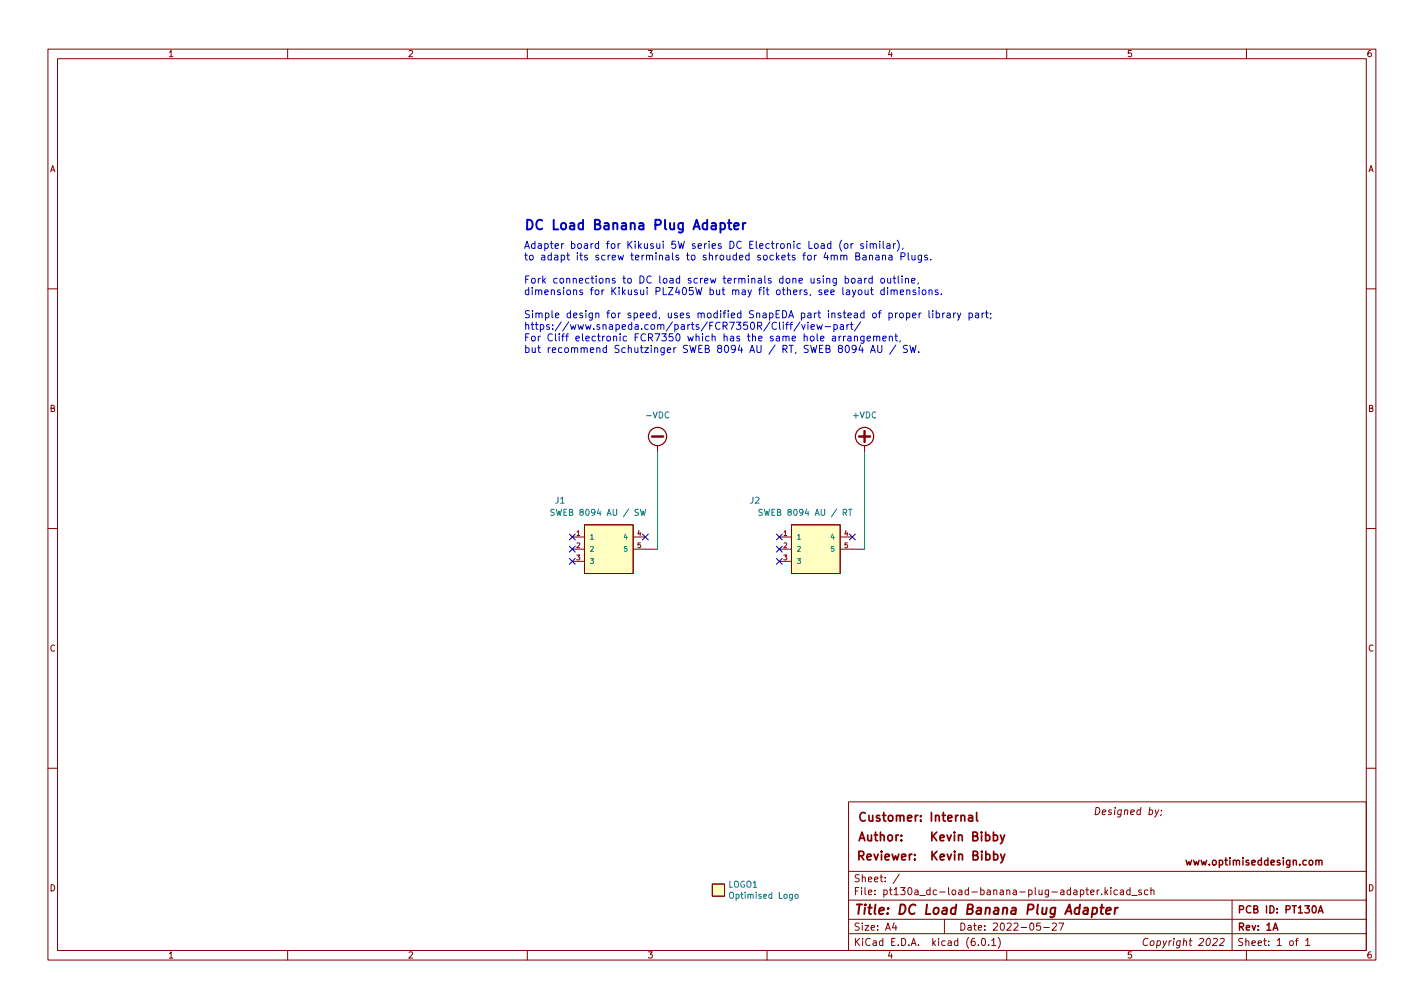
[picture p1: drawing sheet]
<svg xmlns="http://www.w3.org/2000/svg" width="297mm" height="210mm" viewBox="0 0 297 210" stroke-linecap="round" stroke-linejoin="round" font-family="sans-serif">
<g fill="none" stroke="#840000" stroke-width=".21">
<path d="M10 10.2h277v190.1h-277zM12 12.2h273v186.1h-273zM60 10.2v2M110 10.2v2M160 10.2v2M210 10.2v2M260 10.2v2M10 60.2h2M285 60.2h2M137.2 93v1.2M180.3 93v1.2M10 110.2h2"/>
<path d="M119.4 112h2.5M119.4 114.5h2.5M119.4 117.1h2.5M121.9 109.5h10.2v10.1h-10.2zM132.1 112h2.5M132.1 114.5h2.5M162.6 112h2.5M162.6 114.5h2.5M162.6 117.1h2.5M165.1 109.5h10.2v10.1h-10.2zM175.3 112h2.5M175.3 114.5h2.5"/>
<path d="M285 110.2h2M10 160.2h2M177 167.3h108v31h-108zM241 168.9l.2 1M241.7 168.9l-.7 1.4-.2 .1M242.2 169.9l-.1 .2M242.3 169v.1M285 160.2h2M60 198.3v2M110 198.3v2M148.6 184.4h2.5v2.5h-2.5zM160 198.3v2"/>
<path d="M177 191.8h108M177 194.8h108M177 187.8h108M177 181.8h108M186.5 192.5l-.4 1h1M186.9 193v1M187.6 182.4l-1.3 1.9M197 191.8v3M204.1 197.1v.1M204.9 195.8l.2-.1a.8 .8 0 0 1 .5 .8 .8 .8 0 0 1-.5 .7 1 1 0 0 1-.2-1.4zM206.2 197.1v.1M206.9 196.2l.4-.5v1.5"/>
<path d="M206.9 197.2h.8M208.2 195.5a1.72 1.72 0 0 1 0 2.3M210 198.3v2M217 192.5h-.7l-.1 .7 .2-.1 .5 .1 .2 .2-.1 .5-.2 .1-.6-.1M217.7 193.5h1.2M219.5 192.7l.6-.2 .3 .5-1 1h1M220.9 192.5h1l-.7 1.5M227.5 186.1l.7-.1-.1-.3-.4-.1-.2 .2 .1 .8h.5M228.9 185.6v1M229.3 185.6l-.4 .3M229.8 186.5v.1M230.5 185.1v1.5"/>
<path d="M230.6 186.1l.5 .5M231.1 185.6l-.6 .6M231.7 185.1v.2M231.7 185.6v1M233.1 185.7l-.5-.1-.2 .3 .1 .7h.6M233.7 185.7h.6l.1 .9M234.4 186l-.5 .1-.3 .2 .3 .3h.5M235.7 185.7l-.4-.1-.3 .3 .1 .7h.6M235.7 185.1v1.5M236.1 186.8h1.1M238.1 185.7l-.4-.1-.2 .2 .1 .3 .5 .1v.4h-.6M239.4 185.7l-.4-.1-.3 .3 .2 .7h.5"/>
<path d="M240.1 185.8l.2-.2 .3 .1 .1 .9M240.1 185.1v1.5M253.1 195.9l.6-.2 .2 .2v.3l-1 1h.9M254.5 195.9l.6-.2 .2 .2 .1 .3-1.1 1h.9M257 187.8v10.5M260 198.3v2M270.2 196.2h.6M270.8 195.7l-.4 .2v1.3M272.4 196.2l.4-.5v1.5M272.4 197.2h.8"/>
</g>
<path d="M274.5 179.6l.2-.2 .4 .1v.9M275.1 179.6l.2-.2 .4 .1 .1 .9M265.6 194l.5-1.5 .5 1.5M275 190.4l.5-1.5 .5 1.5M275.1 190h.7" fill="none" stroke="#840000" stroke-width=".3"/>
<path d="M228 189.4h.7l.2 .3-.1 .6a.66 .66 0 0 1-1 .3M228 189.3l-.3 2M229.5 189.3h.8M229.9 188.7l-.3 1.7 .1 .2 .4 .1M230.7 190l1-.2v-.4h-.8l-.2 1 .2 .3 .6-.1M232.6 189.3l-.1 1.4M233.2 189.3l-.4 .1-.2 .3" fill="none" stroke="#840000" stroke-width=".4"/>
<path d="M202.1 170.2h.7l.1 1.1M202.9 170.5l-.6 .1a.35 .35 0 0 0-.3 .3 .35 .35 0 0 0 .3 .4l.6-.1M203.7 169.5v1.5l.3 .3M205.6 174.3l.5-.1 .4 .3v.5l-.2 .3h-.7M207.2 174.3l.5-.1 .4 .3v.5l-.2 .3h-.7M207.2 173.6v1.8M207.3 178.3l.5-.1 .3 .3v.5l-.1 .3h-.7M207.3 177.6v1.8M208.7 174.2l.4 1.2M208.7 178.2l.5 1.2M209.5 174.2l-.6 1.6-.2 .2M209.6 178.2l-.6 1.6-.3 .2" fill="none" stroke="#840000" stroke-width=".36"/>
<g fill="#ffffc2" stroke="#ffffc2" stroke-width=".21">
<path d="M148.6 184.4h2.5v2.5h-2.5z"/>
<path d="M165.1 109.5h10.2v10.1h-10.2z"/>
<path d="M121.9 109.5h10.2v10.1h-10.2z"/>
</g>
<path d="M133.2 106.3l-.5-.1-.3 .3 .2 .3 .5 .2v.4h-.7M133.6 106.2l.3 1.3 .2-.9 .3 .9 .3-1.3M174.5 106.2l-1.1 1.6M175.9 106.9l.6-.1 .1-.4-.7-.2v1.3M176.2 106.9l.4 .6M177 106.2h.7M177.3 106.2v1.3M166 186.6l.3-.1 .2 .3v.3l-.2 .3-.5-.3z" fill="none" stroke="#008484" stroke-width=".21"/>
<path d="M136 91.1h2.3M179.2 91.1h2.3M180.3 89.9v2.3" fill="none" stroke="#840000" stroke-width=".51"/>
<g fill="none" stroke="#840000" stroke-width=".25">
<circle cx="137.2" cy="91.1" r="1.9"/>
<circle cx="180.3" cy="91.1" r="1.9"/>
</g>
<path d="M150.3 46.6l.6-.1 .3 .4v.6l-.2 .3h-.7M151.8 46.5h.8M152.1 45.8v1.8l.1 .2 .4 .1M153.1 47.2l1-.2-.1-.4-.6-.1-.3 .3 .1 1h.8M155 46.5v1.4M155.5 46.5l-.3 .1-.2 .3" fill="none" stroke="#0000c2" stroke-width=".4"/>
<g fill="none" stroke="#0000c2" stroke-width=".21">
<path d="M173.3 50.9l-.4-.1-.3 .3 .1 .6h.6M173.3 50.3v1.5M175.6 50.1a1.72 1.72 0 0 0 0 2.3M176.2 51l.2-.2 .4 .2 .1 .5-.2 .2-.3 .1-.2-.1zM176.3 58.1h.4l.3 .2-.1 .7h-.6M176.3 57.6v1.5M177.5 50.8v1M177.7 58.1h.4l.3 .2v.5l-.3 .3-.4-.1-.1-.2zM177.9 50.8l-.4 .3M178.5 53.4h.7l.1-.2-.1-.3-.7-.2v1.5h.6l.2-.1 .1-.4-.4-.3M179 58.1h.6l.1 1M179.7 58.4l-.5 .1-.3 .2 .3 .4 .5-.1"/>
<path d="M180 53.3h.6l.1 .9M180.1 50.9l-.4-.1-.2 .2 .1 .2 .5 .2v.3h-.6M180.4 58.1v1M180.7 53.6l-.5 .1-.3 .2 .3 .3h.5M180.8 50.3v.2M180.8 58.1l-.4 .2M180.8 50.8v1M181.4 53.4l.2-.2 .3 .1 .1 .9M181.4 53.2v1M181.5 51l.2-.2 .4 .1 .1 .9M181.5 50.8v1M181.8 60v1.3l.4 .2"/>
<path d="M181.9 58.1h-.4l-.3 .2 .2 .7h.5M181.9 57.6v1.5M182.2 51l.2-.2 .3 .1 .1 .9M182.7 53.3h.6l.1 .9M183.4 53.6l-.5 .1-.2 .2 .2 .3h.5M183.5 50.3v.2M183.5 50.8v1M183.8 58.2l.2-.1 .4 .1 .1 .6-.1 .2-.4 .1-.2-.2zM184.1 53.4l.2-.2 .4 .1v.9M184.1 53.2v1M184.2 50.3v1.3l.2 .2M184.4 60v1.5"/>
<path d="M185 50.9h.6l.1 .9M185.2 58.1v.9l.4 .1 .2-.2M185.2 60v.1M185.4 53.3h.6l.1 .9M185.7 51.2h-.5l-.3 .3 .3 .3 .5-.1M185.8 58.1v1M186.1 53.6l-.5 .1-.2 .2 .2 .3h.5M186.3 58.1h.6M186.4 50.8v1M186.5 57.6v1.2l.4 .3M186.8 50.8l-.4 .3M187.2 50.1a1.72 1.72 0 0 1 0 2.3"/>
<path d="M187.4 57.6v1.2l.2 .3M187.9 53.5l.8-.1 .1-.2-.1-.3-.8-.2v1.5M188.2 57.6v.1M188.2 58.1v1M188.4 51.7l-.2 .3M188.9 58.2l.2-.1h.3l.1 1M188.9 58.1v1M189.4 52.7v1.3l.2 .2M190.1 58.6l.8-.2-.1-.3h-.4l-.3 .2 .1 .7h.6M190.2 53.2l.1 1h.3l.3-.1M190.9 53.2v1M191.6 59l-.2 .3"/>
<path d="M191.7 60v.1M192.2 53.2v1.2l-.3 .3h-.3M192.2 53.3l-.4-.1-.3 .3 .1 .7h.6M193.4 53.3l-.3-.1-.2 .2v.3l.5 .1v.4h-.5M194.1 54.1v.1M163.9 67.7h.6M164.5 67.2l-.4 .2v1.3M164.7 67.7h.6M165.3 67.2l-.3 .2v1.3M166.9 67.1l-1.3 2M167.2 67.7l.4 1 .4-1M168.5 67.7v1"/>
<path d="M169.2 68.2l.7-.1-.1-.3-.4-.1-.2 .2v.7h.6M170.4 67.7l.3 1 .3-.7 .2 .7 .3-1M172.1 68.1h1.1M173.7 70.2h.5l.1 .9M174 67.8l.4-.1 .3 .3-.2 .6h-.5M174 67.7v1.5M174.3 70.5h-.5l-.2 .3 .2 .3 .5-.1M175 70.1v1M175.3 67.8h.6v.9M175.4 70.1l-.4 .3M175.9 68.1h-.5l-.2 .2 .2 .4 .5-.1M175.9 70.1v1"/>
<path d="M176.4 70.1l-.5 .3M176.7 67.7v1M176.9 70.2h.5l.1 .9M177.1 67.7l-.4 .3M177.4 67.7h.5M177.5 70.5h-.5l-.2 .3 .2 .3 .5-.1M177.6 67.2v1.3l.3 .2M178.2 70.3l.2-.2 .4 .1 .1 .9M178.2 70.1v1M178.6 72.7l-.3 .3-.4-.1-.2-.2 .2-.6 .4-.1 .2 .2a.99 .99 0 0 1-.3 1.3h-.3M179.1 60.6l.2-.1 .4 .1 .1 .6-.1 .2-.4 .1-.2-.2zM179.5 72l-.3 1h.9"/>
<path d="M179.5 67.1l-1.3 2M179.9 72.5v1M180.2 70.1v1.2l-.3 .3-.3-.1M180.2 70.2l-.4-.1-.3 .3 .2 .6h.5M180.4 60.5l.1 .9 .4 .1 .2-.2M180.9 70.6l.7-.1-.1-.3-.4-.1-.2 .2v.7h.6M181.1 60.5v1M181.6 73.5l.5-1.5 .5 1.5M181.6 60.5h.6M181.7 73.1h.7M182.2 70.3l.2-.2 .4 .1 .1 .9M182.2 70.1v1"/>
<path d="M182.9 70.3l.2-.2 .3 .1 .1 .9M183.1 72v1.2l.3 .3h.3l.2-.3v-1.2M184.2 70.6l.7-.1-.1-.3-.4-.1-.2 .2v.7h.6M184.4 60.5h-.4l-.3 .3 .2 .6h.5M185.2 60.5v1M185.5 70.3l.2-.2 .4 .1 .1 .9M185.5 70.1v1M185.9 60.6l.2-.1h.3l.1 1M185.9 60.5v1M186.5 60.7l.2-.2h.4l.1 1M186.7 70.1h.5M186.9 69.6v1.3l.3 .2"/>
<path d="M186.9 72l-1.3 1.9M187.7 65.4l.2-.1 .5 .1v.6l-.1 .2-.4 .1-.2-.2zM187.8 61l.7-.2-.1-.3h-.4l-.2 .2 .1 .7h.5M187.8 71l-.1 .3M189.1 65.4l.4-.1 .3 .3-.2 .6h-.5M189.1 65.3v1.5M189.1 60.6l.3-.1h.3l.1 1M189.1 60.5v1M189.3 72.1l-.6-.1-.3 .3 .2 .4 .6 .3v.4l-.2 .1h-.6M189.8 72l.3 1.5 .3-1 .3 1 .4-1.5M190.4 65.8l.7-.2-.1-.2-.4-.1-.2 .2v.7h.6M191 60.5h-.4l-.2 .2 .1 .2 .5 .1v.4h-.6"/>
<path d="M191.6 73.4v.1M191.7 60.5v1M191.7 65.3v1M192.1 65.3l-.4 .3M192.4 60.6l.2-.1 .5 .1v.6l-.1 .2-.4 .1-.2-.2zM193.8 60.6l.2-.1h.4v1M193.8 64.8v1.3l.2 .2M193.8 60.5v1M194.6 64.8v.1M194.6 65.3v1M195.3 65.4l.4-.1 .3 .3-.1 .6h-.6M195.3 64.8v1.5"/>
<path d="M195.6 60.5h-.3l-.2 .2v.2l.5 .1v.4h-.5M196.4 61.3v.2M196.6 65.3v1M197.1 65.3l-.5 .3M197.6 65.4h.5l.1 .9M198.2 65.6l-.5 .1-.2 .2 .2 .4 .5-.1M198.9 65.3v1M199.4 65.3l-.5 .3M199.7 65.3l.4 1M200.4 65.3l-.5 1.3-.2 .2M202.1 65.4l.5-.1 .3 .3-.2 .6h-.6M202.1 65.3v1.5"/>
<path d="M203.5 65.4h.6v.9M204.1 65.6l-.5 .1-.2 .2 .2 .4 .5-.1M204.8 65.3v1M205.3 65.3l-.5 .3M205.6 65.3h.5M205.8 64.8v1.3l.3 .2M206.6 65.4v.1M206.7 66.2l-.1 .3"/>
</g>
<path d="M137.2 94.2v20.3h-2.6M180.3 94.2v20.3h-2.5" fill="none" stroke="#008400" stroke-width=".21"/>
<g fill="none" stroke="#000084" stroke-width=".21">
<path d="M118.8 113.9l1.2 1.3M118.8 116.5l1.2 1.2M118.8 111.4l1.2 1.2M120 113.9l-1.2 1.3M120 116.5l-1.2 1.2M120 111.4l-1.2 1.2M134 111.4l1.2 1.2M135.2 111.4l-1.2 1.2M162 111.4l1.2 1.2M162 113.9l1.2 1.3M162 116.5l1.2 1.2M163.2 111.4l-1.2 1.2"/>
<path d="M163.2 113.9l-1.2 1.3M163.2 116.5l-1.2 1.2M177.2 111.4l1.2 1.2M178.4 111.4l-1.2 1.2"/>
</g>
<text font-size="2.8" fill="#0000c2" x="109.2" y="47.9">DC Load Banana Plug Adapter</text>
<text font-size="2.8" fill="#840000" x="178" y="190.8">Title: DC Load Banana Plug Adapter</text>
<g font-size="2.5" fill="#840000">
<text x="178.8" y="171.4">Customer: Internal</text>
<text x="178.5" y="179.5">Reviewer: Kevin Bibby</text>
<text x="178.8" y="175.5">Author:</text>
<text x="190.6" y="175.5">Kevin Bibby</text>
</g>
<g font-size="2.1" fill="#0000c2">
<text x="109.2" y="51.9">Adapter board for Kikusui 5W series DC Electronic Load (or similar),</text>
<text x="109.2" y="54.3">to adapt its screw terminals to shrouded sockets for 4mm Banana Plugs.</text>
<text x="109.2" y="59.1">Fork connections to DC load screw terminals done using board outline,</text>
<text x="109.2" y="61.5">dimensions for Kikusui PLZ405W but may fit others, see layout dimensions.</text>
<text x="109.2" y="66.4">Simple design for speed, uses modified SnapEDA part instead of proper library part;</text>
<text x="109.2" y="68.8">https://www.snapeda.com/parts/FCR7350R/Cliff/view-part/</text>
<text x="109.2" y="71.2">For Cliff electronic FCR7350 which has the same hole arrangement,</text>
<text x="109.2" y="73.6">but recommend Schutzinger SWEB 8094 AU / RT, SWEB 8094 AU / SW.</text>
</g>
<g font-size="2.1" fill="#840000">
<text x="228" y="170">Designed by;</text>
<text x="178" y="184">Sheet: /</text>
<text x="247" y="180.5">www.optimiseddesign.com</text>
<text x="178" y="186.7">File: pt130a_dc-load-banana-plug-adapter.kicad_sch</text>
<text x="258" y="190.5">PCB ID: PT130A</text>
<text x="178" y="197.3">KiCad E.D.A. kicad (6.0.1)</text>
<text x="178" y="194.1">Size: A4</text>
<text x="200" y="194.1">Date: 2022-05-27</text>
<text x="238" y="197.3">Copyright 2022</text>
<text x="258" y="194.1">Rev: 1A</text>
<text x="258" y="197.3">Sheet: 1 of 1</text>
</g>
<g font-size="1.8" fill="#840000">
<text x="35" y="11.9">1</text>
<text x="85" y="11.9">2</text>
<text x="135" y="11.9">3</text>
<text x="185" y="11.9">4</text>
<text x="235" y="11.9">5</text>
<text x="285" y="11.9">6</text>
<text x="10.3" y="35.9">A</text>
<text x="285.3" y="35.9">A</text>
<text x="10.3" y="85.9">B</text>
<text x="285.3" y="85.9">B</text>
<text x="10.3" y="135.9">C</text>
<text x="285.3" y="135.9">C</text>
<text x="10.3" y="185.9">D</text>
<text x="285.3" y="185.9">D</text>
<text x="35" y="199.9">1</text>
<text x="85" y="199.9">2</text>
<text x="135" y="199.9">3</text>
<text x="185" y="199.9">4</text>
<text x="235" y="199.9">5</text>
<text x="285" y="199.9">6</text>
</g>
<g font-size="1.8" fill="#008484">
<text x="135" y="87.2">-VDC</text>
<text x="178" y="87.2">+VDC</text>
<text x="113.6" y="107.6">SWEB 8094 AU / SW</text>
<text x="115.9" y="105">J1</text>
<text x="156.5" y="105">J2</text>
<text x="157" y="107.6">SWEB 8094 AU / RT</text>
<text x="151.9" y="185.1">LOGO1</text>
<text x="152.6" y="187.4">Optimised Logo</text>
</g>
<g font-size="1.4" fill="#840000">
<text x="120.3" y="111.8">1</text>
<text x="133" y="111.8">4</text>
<text x="163.4" y="111.8">1</text>
<text x="176.1" y="111.8">4</text>
<text x="120.3" y="114.3">2</text>
<text x="120.3" y="116.8">3</text>
<text x="133" y="114.3">5</text>
<text x="163.4" y="114.3">2</text>
<text x="163.4" y="116.8">3</text>
<text x="176.1" y="114.3">5</text>
</g>
<g font-size="1.4" fill="#008484">
<text x="122.9" y="112.5">1</text>
<text x="130.3" y="112.5">4</text>
<text x="166.1" y="112.5">1</text>
<text x="173.5" y="112.5">4</text>
<text x="122.9" y="115.1">2</text>
<text x="122.9" y="117.6">3</text>
<text x="130.3" y="115.1">5</text>
<text x="166.1" y="115.1">2</text>
<text x="166.1" y="117.6">3</text>
<text x="173.5" y="115.1">5</text>
</g>
</svg>
